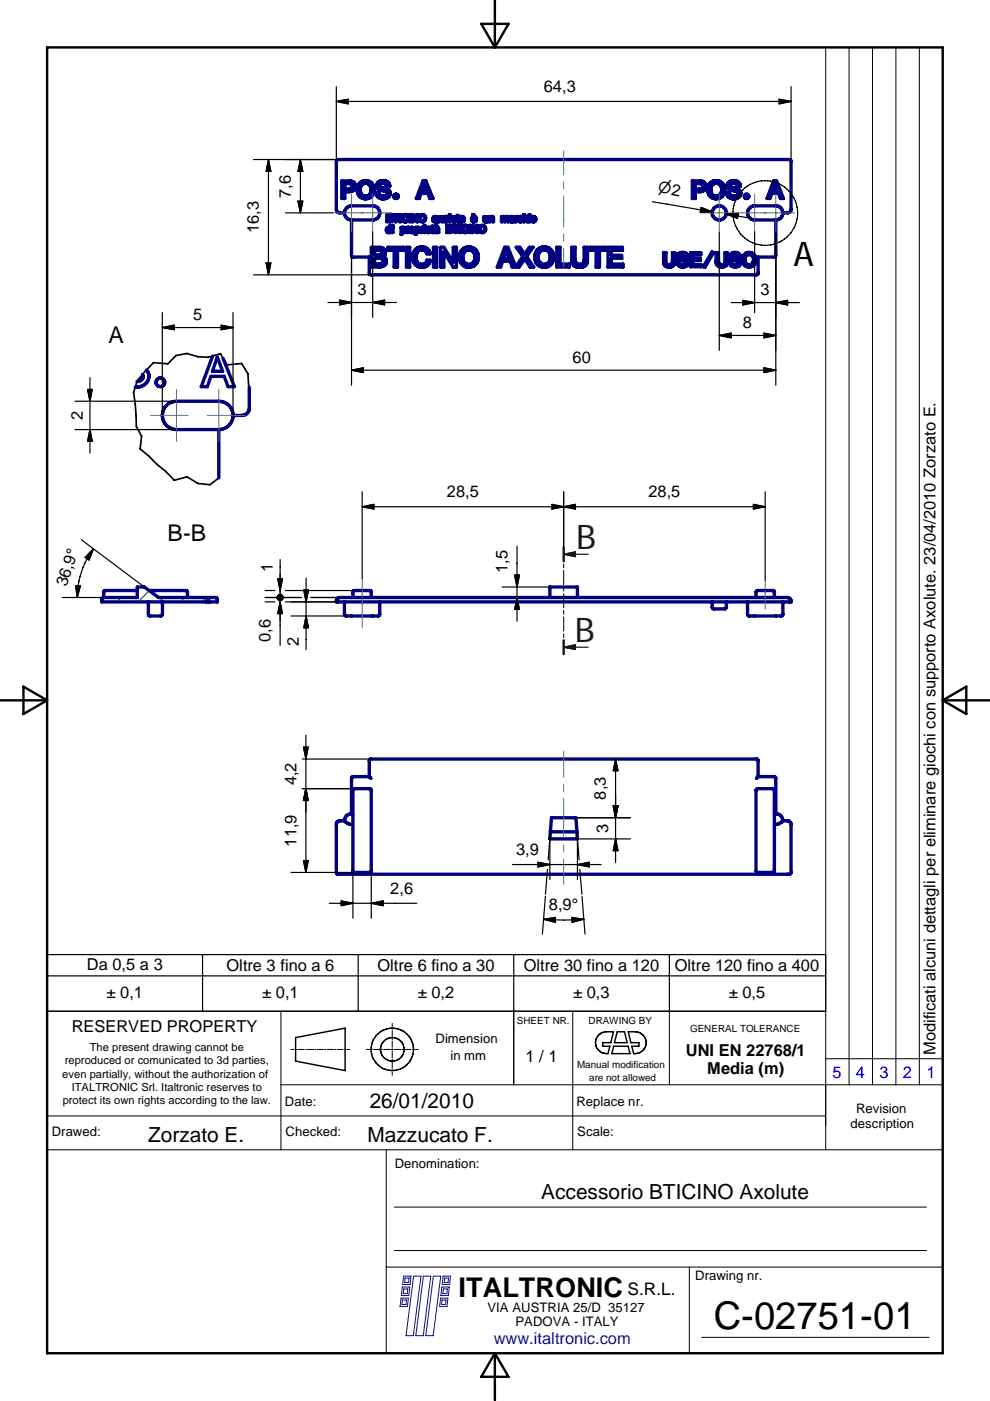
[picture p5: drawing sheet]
<svg xmlns="http://www.w3.org/2000/svg" width="210mm" height="297mm" viewBox="0 0 210 297" stroke-linecap="round" stroke-linejoin="round" font-family="sans-serif">
<g fill="none" stroke="#000080" stroke-width=".71">
<path d="M72.5 38.4h1.4a1.19 1.19 0 0 1 1.5 1.1 1.19 1.19 0 0 1-1.5 1.2h-.8v1.4h-.6zM73.1 38.9h.8a.59 .59 0 0 1 .8 .5 .59 .59 0 0 1-.6 .7h-1zM76.2 38.8a1.9 1.9 0 0 1 2.7 .1 1.9 1.9 0 0 1 0 2.6 1.85 1.85 0 0 1-2.4 .3 1.85 1.85 0 0 1-.6-2.4zM76.7 39.2a1.18 1.18 0 0 1 1.5-.1 1.18 1.18 0 0 1 .4 1.4 1.14 1.14 0 0 1-1.2 1.1 1.14 1.14 0 0 1-1-1.4l.1-.6zM80.2 38.6a1.44 1.44 0 0 1 1.5-.3 1.44 1.44 0 0 1 .9 1.2h-.6a.81 .81 0 0 0-.7-.6 .81 .81 0 0 0-.8 .4 .62 .62 0 0 0 .7 .5l.5 .1a1.11 1.11 0 0 1 1.1 1.2 1.11 1.11 0 0 1-1.2 1 1.48 1.48 0 0 1-1.9-1.3h.6a.95 .95 0 0 0 .8 .8 .95 .95 0 0 0 1-.6 .94 .94 0 0 0-1.1-.6 1.03 1.03 0 0 1-1.1-.6 1.03 1.03 0 0 1 .3-1.2zM89.7 38.4h.6l1.5 3.7h-.7l-.4-1.1h-1.4l-.4 1.1h-.6zM90 39l.6 1.5h-1.1zM146.8 38.4h1.4a1.19 1.19 0 0 1 1.5 1.1 1.19 1.19 0 0 1-1.4 1.2h-.9v1.4h-.6zM147.4 38.9h.9a.59 .59 0 0 1 .7 .5 .59 .59 0 0 1-.5 .7h-1.1zM150.6 38.8a1.88 1.88 0 0 1 2.5 0 1.88 1.88 0 0 1 .3 2.5 1.86 1.86 0 0 1-2.6 .5 1.86 1.86 0 0 1-.5-2.5zM151 39.2a1.24 1.24 0 0 1 1.7 0 1.24 1.24 0 0 1 .2 1.6 1.14 1.14 0 0 1-1.4 .8 1.14 1.14 0 0 1-.8-1.4zM154.5 38.6a1.46 1.46 0 0 1 1.5-.3 1.46 1.46 0 0 1 1 1.2h-.6a.81 .81 0 0 0-.8-.6 .81 .81 0 0 0-.8 .5 1.3 1.3 0 0 0 1.2 .5 1.14 1.14 0 0 1 1.1 1.3 1.14 1.14 0 0 1-1.4 1 1.35 1.35 0 0 1-1.6-1.4h.6a.94 .94 0 0 0 .8 .8 .94 .94 0 0 0 .9-.6 .88 .88 0 0 0-1-.6 1.04 1.04 0 0 1-1.1-.6 1.04 1.04 0 0 1 .2-1.2z"/>
<path d="M164 38.4h.7l1.4 3.7h-.6l-.4-1.1h-1.4l-.4 1.1h-.7zM164.3 39l.6 1.5h-1.1zM73 45.1a1.76 1.76 0 0 1-1.5-.2l-.2-.5v-10.2l.4-.4h95.6l.4 .4v10.2l-.4 .6-1.3 .1M73 45.1a1.52 1.52 0 0 1 1.5-1.5h4.5a1.49 1.49 0 0 1 1.5 1.5 1.49 1.49 0 0 1-1.5 1.5h-4.5M73 45.1a1.48 1.48 0 0 0 1.5 1.5M74.5 46.6v7.7l.4 .2h3.4v3.4l.1 .3 .3 .1h81.7l.2-.1 .1-.3v-3.4h3.4l.4-.2v-7.7M78.7 52.4h1.5a1.08 1.08 0 0 1 1.4 .5 1.08 1.08 0 0 1-.3 1.4l-.2 .1a1.2 1.2 0 0 1 .7 1.5 1.2 1.2 0 0 1-1.5 .7h-1.6zM79.4 53.1h.8a.57 .57 0 0 1 .8 .5 .57 .57 0 0 1-.8 .5h-.8zM79.4 54.7h.8a.66 .66 0 0 1 1 .6 .66 .66 0 0 1-.9 .7h-.9zM81.9 40h.1M82 45.5h.7a.37 .37 0 0 1 .3 .3 .37 .37 0 0 1-.2 .4 .42 .42 0 0 1 .3 .5 .42 .42 0 0 1-.5 .3h-.6zM82 48.3l.4-.1 .3 .1v-.5h.2v1.5l-.2-.1a.52 .52 0 0 1-.8-.1 .52 .52 0 0 1 .1-.8z"/>
<path d="M82.2 45.7h.3a.23 .23 0 0 1 .3 .2 .23 .23 0 0 1-.2 .2h-.4zM82.2 46.3h.4a.27 .27 0 0 1 .3 .2 .27 .27 0 0 1-.2 .3h-.5zM82.2 48.4h.4l.1 .6a.3 .3 0 0 1-.4 .1 .3 .3 0 0 1-.2-.3zM82.3 52.4h3.3v.7h-1.3v3.5h-.7v-3.5h-1.3zM83.1 48.2h.2v1.1h-.2zM83.1 47.8h.2v.2h-.2zM83.3 45.5h1.2v.2h-.5v1.3h-.2v-1.3h-.5zM84.7 45.5h.2v1.5h-.2zM85 48.2l.2 .1a.49 .49 0 0 1 .7 0 .49 .49 0 0 1 0 .7l-.3 .3-.4-.1v.5h-.2zM85.3 48.4a.35 .35 0 0 1 .5 .4 .35 .35 0 0 1-.6 .2zM85.4 45.7a.62 .62 0 0 1 .6-.2 .62 .62 0 0 1 .5 .5h-.2a.52 .52 0 0 0-.7-.2 .52 .52 0 0 0-.2 .7 .44 .44 0 0 0 .5 .4 .44 .44 0 0 0 .4-.4h.2a.72 .72 0 0 1-1.1 .4 .72 .72 0 0 1 0-1.2zM86.2 52.4h.7v4.2h-.7z"/>
<path d="M86.2 48.2h.2v.2l.3-.2v.2l-.3 .1v.8h-.2zM86.8 45.5h.2v1.5h-.2zM87.1 48.4a.31 .31 0 0 1 .3 0 .31 .31 0 0 1 .2 .3v.2a.37 .37 0 0 1-.6 .1 .37 .37 0 0 1 .1-.6zM87.4 45.5h.2l.7 1.2v-1.2h.2v1.5h-.2l-.7-1.2v1.2h-.2zM88 52.9a1.82 1.82 0 0 1 1.9-.5 1.82 1.82 0 0 1 1.3 1.4h-.7a1.16 1.16 0 0 0-1.4-.8 1.16 1.16 0 0 0-.9 1.3 1.26 1.26 0 0 0 .6 1.6 1.26 1.26 0 0 0 1.6-.3l.1-.4h.7a1.81 1.81 0 0 1-1.3 1.4 1.81 1.81 0 0 1-1.9-.5 2.62 2.62 0 0 1 0-3.2zM88 48.2h.2v.1a.51 .51 0 0 1 .8 .5 .51 .51 0 0 1-.8 .4v.5h-.2zM88.3 48.4a.35 .35 0 0 1 .5 .4 .35 .35 0 0 1-.6 .2zM89.2 48.2h.2v.2l.4-.2v.2l-.4 .1v.8h-.2zM89.9 48.2h.2v1.1h-.2zM89.9 47.8h.2v.2h-.2zM90.4 48.3a.53 .53 0 0 1 .7 0 .53 .53 0 0 1 .2 .5h-.8a.31 .31 0 0 0 .3 .4 .31 .31 0 0 0 .3-.2h.2a.55 .55 0 0 1-.8 .2 .55 .55 0 0 1-.1-.9zM90.6 48.4h.4l.1 .2h-.6z"/>
<path d="M91.6 48h.2v.2h.1v.2h-.1v.6l.2 .3h-.3l-.1-.2v-.7h-.2zM91.9 52.4h.7v4.2h-.7zM92 46l.1-.1a.43 .43 0 0 1 .7 .4v.7h-.2v-.1a.39 .39 0 0 1-.5 .2 .39 .39 0 0 1-.3-.5 .39 .39 0 0 1 .5-.2l.3-.1a.26 .26 0 0 0-.2-.3 .26 .26 0 0 0-.3 .2h-.3zM92.1 46.6l.5-.1v.2a.27 .27 0 0 1-.3 .2 .27 .27 0 0 1-.2-.3zM92.2 48.3a.5 .5 0 0 1 .5-.1 .5 .5 0 0 1 .3 .4v.7l-.2-.1a.42 .42 0 0 1-.5 .1 .42 .42 0 0 1-.2-.6 .42 .42 0 0 1 .6-.1h.1a.27 .27 0 0 0-.2-.2 .27 .27 0 0 0-.3 .1h-.2zM92.3 48.9l.5-.1v.2a.28 .28 0 0 1-.3 .2 .28 .28 0 0 1-.2-.3zM92.3 47.8h.3l.1 .2zM92.9 45.9h.3l.2 .4 .3-.4h.2l-.4 .6 .4 .5h-.2l-.3-.4-.2 .4h-.3l.4-.5zM93.4 52.4h.7l2 3.2v-3.2h.7v4.2h-.7l-2-3.2v3.2h-.7zM94.7 47.8h.7a.38 .38 0 0 1 .4 .3 .38 .38 0 0 1-.2 .4 .41 .41 0 0 1 .2 .5 .41 .41 0 0 1-.5 .3h-.6zM94.9 48h.4a.23 .23 0 0 1 .3 .1 .23 .23 0 0 1-.2 .3h-.5zM94.9 48.6h.4a.27 .27 0 0 1 .3 .2 .27 .27 0 0 1-.3 .3h-.4z"/>
<path d="M95.3 45.5h.2v1.5h-.2zM95.7 45.9h.2v.8l.2 .2 .3-.2v-.8h.2v1.1h-.2v-.1l-.3 .1-.3-.1zM96 47.8h1.2v.2h-.5v1.3h-.2v-1.3h-.5zM96.9 45.7h.2v.2h.2v.2h-.2v.7l.2 .2h-.3l-.1-.2v-.7h-.1zM97.2 46.8v.1M97.4 47.8h.2v1.5h-.2zM97.6 46.1a.51 .51 0 0 1 .6-.1 .51 .51 0 0 1 .2 .5h-.8a.32 .32 0 0 0 .2 .4 .32 .32 0 0 0 .4-.2h.2a.55 .55 0 0 1-.8 .2 .55 .55 0 0 1 0-.8zM97.7 46.1h.3l.2 .3h-.6zM98 52.9a2.11 2.11 0 0 1 2.8 .1 2.11 2.11 0 0 1 .2 2.8 2.11 2.11 0 0 1-2.7 .5 2.33 2.33 0 0 1-.3-3.4zM98.1 48a.61 .61 0 0 1 .7-.2 .61 .61 0 0 1 .4 .5h-.2a.53 .53 0 0 0-.7-.3 .53 .53 0 0 0-.2 .8 .46 .46 0 0 0 .5 .4 .46 .46 0 0 0 .4-.4h.2a.69 .69 0 0 1-.9 .5 .69 .69 0 0 1-.3-1.1zM98.5 53.4a1.35 1.35 0 0 1 1.7-.1 1.35 1.35 0 0 1 .5 1.6 1.31 1.31 0 0 1-1.6 1.1 1.31 1.31 0 0 1-1-1.7zM99.5 47.8h.2v1.5h-.2z"/>
<path d="M100.1 46.1a.52 .52 0 0 1 .6-.2 .52 .52 0 0 1 .3 .6h-.8a.31 .31 0 0 0 .2 .4 .31 .31 0 0 0 .4-.2h.2a.54 .54 0 0 1-.8 .2 .54 .54 0 0 1-.1-.8zM100.1 47.8h.2l.8 1.2v-1.2h.2v1.5h-.2l-.8-1.2v1.2h-.2zM100.2 45.5h.3l.1 .3zM100.3 46.1h.4l.1 .3h-.6zM101.9 48.1a.54 .54 0 0 1 .7 .1 .54 .54 0 0 1 0 .7 .54 .54 0 0 1-.8 0l-.1-.3zM102.6 45.9h.2v.8l.2 .2 .3-.2v-.8h.2v1.1h-.2v-.1l-.3 .1-.4-.1zM103.8 45.9h.2v.2l.2-.2 .4 .1v1h-.1v-.7a.26 .26 0 0 0-.2-.2 .26 .26 0 0 0-.3 .1v.8h-.2zM106.3 45.9h.2v.2a.34 .34 0 0 1 .3-.2 .34 .34 0 0 1 .3 .2l.3-.2 .3 .1 .1 1h-.2v-.7a.22 .22 0 0 0-.2-.2 .22 .22 0 0 0-.2 .1v.8h-.2v-.7a.22 .22 0 0 0-.2-.2 .22 .22 0 0 0-.3 .1v.8h-.2zM107 52.4h.7l1.6 4.1 1.5-2.1-1.3-2h.7l1 1.5 1-1.5h.8l-1.4 2 1.6 2.2h-.8l-1.1-1.7-1.2 1.7h-1.5l-.4-1.2h-1.6l-.4 1.2h-.8zM107.3 53.1l.7 1.7h-1.2zM108.3 46.5h.5v.2a.25 .25 0 0 1-.4 .2 .25 .25 0 0 1-.1-.4zM108.7 46.1h.1"/>
<path d="M108.8 46h-.6l-.1 .2 .6-.1M108.8 46h.1M108.8 46l.2 1-.2-.1a.39 .39 0 0 1-.5 .2 .39 .39 0 0 1-.2-.5 .39 .39 0 0 1 .4-.2l.3-.1-.1-.2M109.2 45.9h.3v.2l.3-.2v.2l-.3 .1v.8h-.3zM110 46.1a.48 .48 0 0 1 .8 .1h-.2a.36 .36 0 0 0-.6 .2 .36 .36 0 0 0 .4 .5l.4-.2a.54 .54 0 0 1-.8 .2 .54 .54 0 0 1 0-.8zM111 45.5h.2v.6l.2-.2 .4 .2 .1 .9h-.2v-.7a.26 .26 0 0 0-.2-.2 .26 .26 0 0 0-.3 .1v.8h-.2zM112.2 45.9h.2v1.1h-.2zM112.2 45.5h.2v.2h-.2zM112.9 46.1a.36 .36 0 0 1 .5 .4 .36 .36 0 0 1-.6 .2zM113.9 52.9a2.13 2.13 0 0 1 3.4 .8 2.13 2.13 0 0 1-1.7 3 2.19 2.19 0 0 1-2.1-1.3 2.19 2.19 0 0 1 .4-2.5zM114.7 53.2a1.43 1.43 0 0 1 1.6 .3 1.43 1.43 0 0 1 .3 1.7 1.32 1.32 0 0 1-1.7 .7 1.32 1.32 0 0 1-.8-1.7l.2-.6zM118 52.4h.7v3.6h2v.6h-2.7z"/>
<path d="M121.2 52.4h.7v2.4a.98 .98 0 0 0 1 1.2 .98 .98 0 0 0 .9-1.2v-2.4h.8v2.8a1.7 1.7 0 0 1-1.3 1.5 1.7 1.7 0 0 1-1.8-.7l-.3-.9zM125.1 52.4h3.3v.7h-1.3v3.5h-.7v-3.5h-1.3zM128.9 52.4h3.1v.7h-2.4v1h2.2v.7h-2.2v1.2h2.5v.6h-3.2zM140.7 53.6h.5v1.7a.71 .71 0 0 0 .7 .9 .71 .71 0 0 0 .7-.9v-1.7h.5v1.7a1.2 1.2 0 0 1-1.2 1.3 1.2 1.2 0 0 1-1.2-1.3zM143.8 53.9a1.19 1.19 0 0 1 1.2-.4 1.19 1.19 0 0 1 .9 1h-.5a.62 .62 0 0 0-.6-.5 .62 .62 0 0 0-.7 .5l1 .3a.92 .92 0 0 1 .8 1.1 .92 .92 0 0 1-1.1 .7 1.11 1.11 0 0 1-1.3-1.1h.5a.72 .72 0 0 0 .7 .7 .72 .72 0 0 0 .7-.6l-.4-.3a1.09 1.09 0 0 1-1.3-1.3zM146.4 53.6h2.2v.4h-1.7v.8h1.6v.4h-1.6v.9h1.8v.5h-2.3zM151 53.4l.3 .2-1.9 3.1-.3-.2zM151.8 53.6h.5v1.7a.7 .7 0 0 0 .7 .8 .7 .7 0 0 0 .7-.8v-1.7h.5v2a1.19 1.19 0 0 1-1.3 1 1.19 1.19 0 0 1-1.1-1.3zM155 53.7a1.16 1.16 0 0 1 1.3-.2 1.16 1.16 0 0 1 .7 1h-.5a.63 .63 0 0 0-.6-.5 .63 .63 0 0 0-.6 .5l.6 .2a1.06 1.06 0 0 1 1.2 1.2 1.26 1.26 0 0 1-1.4 .7 1.26 1.26 0 0 1-1-1.1h.5a.7 .7 0 0 0 .6 .7 .7 .7 0 0 0 .7-.7l-.4-.2a1.16 1.16 0 0 1-1.3-1.1zM156.3 54.9h.1M158 53.8a1.51 1.51 0 0 1 2.1 .4 1.51 1.51 0 0 1-.5 2.1 1.51 1.51 0 0 1-2.1-.6 1.7 1.7 0 0 1 .5-1.9zM158.2 54.3a1.05 1.05 0 0 1 1.6 .5 1.05 1.05 0 0 1-1 1.4 1.14 1.14 0 0 1-.6-1.9z"/>
<path d="M166 45.1a1.48 1.48 0 0 0-1.5-1.5h-4.5a1.49 1.49 0 0 0-1.5 1.5 1.49 1.49 0 0 0 1.5 1.5h4.5M166 45.1a1.45 1.45 0 0 1-1.5 1.5M30.2 79.4a1.06 1.06 0 0 1-.1 1.1 1.06 1.06 0 0 1-1.1 .4M31 78.5a2.18 2.18 0 0 1 .3 2.3 2.18 2.18 0 0 1-2 1.3h-.6M45.1 75.5l-2.4 6.5h1.2l.8-2.2h2.8l.9 2.2h1.3l-2.4-6M46.1 75.7l1.1 3h-2.2zM35.2 86l1-.7 1.2-.2h9a3 3 0 0 1 3 3 3 3 0 0 1-3 3h-9a3 3 0 0 1-2.7-1.8 3 3 0 0 1 .5-3.3zM46.4 91.1v10.2M52.9 82.1v4.5a1.48 1.48 0 0 1-1.5 1.5h-2M21.7 126.8l7.4-.1v-2.2h1.5l3 2.2h12.1l.3 .2 .1 .7h-24.5zM29.1 125.2h-6.9l-.2 .2v1.3M31.5 127.6v2.6a.93 .93 0 0 0 1.2 .4h.9a.63 .63 0 0 0 .8-.4v-2.6"/>
<path d="M31.6 125.2h7.9l.2 .2 .1 1.3M43.8 127.6v-.2h.6v.2M71.5 126.9l.6-.2h94.9a.76 .76 0 0 1 .7 .9h-96.4zM73 127.6v2.6a.95 .95 0 0 0 1.3 .4h5.4a.6 .6 0 0 0 .8-.4v-2.6M74.8 126.7l.1-1.3 .3-.2h3.3l.2 .2v1.3M116.6 126.7v-2.2h5.8v2.2M151 127.6v1.1a.73 .73 0 0 0 1 .4h1a.79 .79 0 0 0 1-.4v-1.1M158.5 127.6v2.6a.95 .95 0 0 0 1.2 .4h5.5a.63 .63 0 0 0 .8-.4v-2.6M160.3 126.7v-1.1l.1-.3 .3-.1h3.3l.2 .2v1.3M73 174l-1.1 .1-.6 .5v10.4a.6 .6 0 0 0 .8 .4h94.9a.6 .6 0 0 0 .7-.4v-10.4l-.5-.5-1.2-.1M73 174l.7 .6 .8 .2M74.5 172.5h.1"/>
<path d="M74.5 172.5a1.52 1.52 0 0 0-1.5 1.5M74.5 172.6l.3 .3M74.9 167.3l3.5-.1 .3 .2v17.2l-.2 .4h-3.3l-.3-.1-.1-.3zM78.3 164.7h-3a.6 .6 0 0 0-.8 .3v7.5M78.7 165l-.4-.3v-3.4l.1-.3 .3-.1h81.7l.2 .1 .1 .3v3.4l-.3 .3M116.7 176.4h5.6M116.9 173.4h5.2l.3 4.5h-5.8zM160.4 167.3l3.4-.1 .4 .2v17.2l-.2 .4h-3.3l-.3-.1-.1-.3zM160.7 164.7h3a.6 .6 0 0 1 .8 .3v7.5M164.5 172.6l-.3 .3M164.5 172.5v.1M164.5 172.5a1.48 1.48 0 0 1 1.5 1.5"/>
<path d="M166 174l-.7 .6-.8 .2"/>
<circle cx="84" cy="41.6" r=".46"/>
<circle cx="87.3" cy="48.8" r=".56"/>
<circle cx="89.5" cy="46.2" r=".76"/>
<circle cx="89.6" cy="46.2" r=".57"/>
<circle cx="94.5" cy="46.4" r=".55"/>
<circle cx="94.5" cy="46.5" r=".38"/>
<circle cx="102.2" cy="48.6" r=".77"/>
<circle cx="113" cy="46.5" r=".57"/>
<circle cx="152.5" cy="45.1" r="1.5"/>
<circle cx="158.3" cy="41.6" r=".46"/>
<circle cx="34" cy="81" r=".92"/>
</g>
<path d="M52.9 82.1l-.2-.2-.1-2.7-1.4-2.1-3 .3-1.5-2.4a8 8 0 0 1-7.1 0l-2.3 .4-1.7 1.7-3.1-.2-1.5 1.6a6.7 6.7 0 0 0-2.3 7.3l.2 4.6 1.1 2.1-.3 2.7 5.4 4.7 1.9 1.9 2.7-.7 2.3 1.4 2.5 .3 1.9-1.5" fill="none" stroke="#000" stroke-width=".36"/>
<path d="M10 10.1h189.9v276.8h-189.9zM102 5.1h5.8l-2.9 5zM104.9 0v10.1M0 148.5h10M5 145.6l5 2.9-5 2.9zM199.9 148.5l5-2.9v5.8zM199.9 148.5h10M104.9 286.9v10M104.9 286.9l2.9 5h-5.8z" fill="none" stroke="#000" stroke-width=".51"/>
<g fill="none" stroke="#000" stroke-width=".25">
<path d="M71.3 18.4v15.8M167.7 18.4v15.8M53.7 33.8h18M56.9 33.8l.5 2.5h-1zM56.9 33.8v24.5M63.7 33.8l.5 2.5h-1zM63.7 33.8v11.3M71.3 21.5l2.5-.5v1zM165.2 21l2.5 .5-2.5 .5zM167.7 21.5h-96.4M53.7 58.3h25M56.4 55.8h1l-.5 2.5z"/>
<path d="M60.5 45.1h10M63.2 42.7h1l-.5 2.4zM74.5 54.1v27.6M79 49.1v18.2M138.3 42.8l12.7 2.1M148.5 44.5l2.5 .4M148.7 44l2.3 .9-2.5 .1zM152.5 49.1v25.2M154 45.4l4.9 .8M154 45.4l2.5-.1-.1 1zM160 49.1v17.2M164.5 49.1v32.6"/>
<path d="M34.4 69.4l2.5-.5v1zM34.4 66.3v21.7M46.9 68.9l2.5 .5-2.5 .5zM49.4 69.4h-15M49.4 66.3v21.7M69.5 64.1h14.5M72 63.6l2.5 .5-2.5 .5zM74.5 78.5l2.5-.5v1zM79 64.1l2.5-.5v1zM152.5 71.1l2.5-.5v1zM155 64.2h14.5M157.5 63.7l2.5 .5-2.5 .5z"/>
<path d="M162 78l2.5 .5-2.5 .5zM162 70.6l2.5 .5-2.5 .5zM164.5 71.1h-12M164.5 78.5h-90M164.5 64.2l2.5-.5v1zM15.9 85.1h21.4M15.9 91.1h21.4M18.6 82.6h1l-.5 2.5zM19.1 80.1v16M19.1 91.1l.5 2.5h-1zM17.3 114.4l13.3 10.1M19.8 116.4a17.6 17.6 0 0 0-3.4 10.3"/>
<path d="M19.8 116.4l-.9 2.3-.8-.5zM59.4 118.6v18.2M76.8 104.3v18.4M76.8 107.4h85.4M76.8 107.4l2.5-.5v1zM109.6 115.8v15.9M117 106.9l2.5 .5-2.5 .5zM119.5 104.3v11.8M119.5 107.4l2.5-.5v1zM159.7 106.9l2.5 .5-2.5 .5zM162.2 104.3v18.8M13.2 126.7h8.8"/>
<path d="M16 124.2h1l-.6 2.5zM56.2 126.7h7.7M56.2 125.2h2.1M56.2 127.6h2.1M58.9 122.7h1l-.5 2.5zM59.4 127.6l.5 2.5h-1zM60.5 125.2h14.7M60.5 127.6h10.8M61.7 130.6h11.7M64.4 125.1h1l-.5 2.5zM64.9 122.6v15.1M64.9 130.6l.5 2.5h-1z"/>
<path d="M65.9 126.7h6.2M106.4 124.5h10.2M109.1 121.9h1l-.5 2.6zM109.6 126.7l.5 2.5h-1zM64.3 158.4h1l-.4 2.5zM64.9 155.9v29.1M64.1 167.2h11.1M64.1 160.9h14.6M64.9 167.2l.4 2.5h-1zM116.6 177.9v8.6M116.7 176.4l-.5 5.9M122.1 173.4h11.6"/>
<path d="M122.3 176.4l.5 5.9M130 170.9h1l-.5 2.5zM130.5 160.9v22M130.5 160.9l.5 2.5h-1zM130.5 177.9l.5 2.5h-1zM133.7 177.9h-11.3v8.6M61.7 185h13.5M64.3 182.5h1l-.4 2.5zM69.8 191.5h18.5M72.3 191l2.5 .5-2.5 .5zM74.8 184.6v10.1M78.7 191.5l2.5-.5v1z"/>
<path d="M78.7 184.6v10.1M108.7 183.3h18.7M114.1 182.8l2.5 .5-2.5 .5zM115.3 194.9l2.5-.4-.1 1zM115.6 190.1l-.6 8M116.1 184.3l-.4 5.3M121.3 194.5l2.5 .4-2.5 .6zM122.4 183.3l2.5-.5v1zM122.9 184.3l.5 5.3M123.4 190.1l.6 8M123.8 194.9a53.8 53.8 0 0 1-8.5 0M10 206.9h165.1"/>
<path d="M10 202.4h165.1v12h-165.1zM42.9 202.4v12M75.9 202.4v12M108.9 202.4v12M141.9 202.4v12"/>
<circle cx="162.3" cy="45.2" r="6.9"/>
</g>
<g fill="none" stroke="#000" stroke-width=".3">
<path d="M62.7 220l10.5-2v9l-10.5-2zM108.9 214.4v15.6M126.9 219.5l.6-.5a4.2 4.2 0 0 1 2.6-.2l-.6 2.3h-1.7v.7h1.5l-.4 1.6a2.32 2.32 0 0 1-2.4-1.3 2.32 2.32 0 0 1 .4-2.6zM130.9 218.8h1.5l.6 2.3h-2.7zM133.2 218.8a4.1 4.1 0 0 1 2.5 .2 2.33 2.33 0 0 1 1.2 2.8 2.33 2.33 0 0 1-2.6 1.6l-.3-1.6h1.5v-.7h-1.7zM130.1 221.8h3.1l.4 1.6h-3.9z"/>
<circle cx="83.2" cy="222.5" r="2.5"/>
<circle cx="83.2" cy="222.5" r="4.5"/>
</g>
<g fill="none" stroke="#000" stroke-width=".21">
<path d="M180 10.1v219.9M185 10.1v219.9M189.9 10.1v219.9M194.9 10.1v219.9M59.6 214.4v29.4M83.2 217v.7M83.2 218v.2M83.2 218.5v1.4M121.4 214.4v29.4M141.9 214.4v15.6M175.1 214.4h-165.1v72.5h189.9v-276.8h-24.8v233.7M10 236.6h165.1"/>
<path d="M59.6 230h140.3M61.7 222.5h.6M62.6 222.5h.2M63.1 222.5h1.3M64.7 222.5h.2M65.2 222.5h1.3M66.8 222.5h.2M67.3 222.5h1.3M68.8 222.5h.3M69.4 222.5h1.3M70.9 222.5h.3M71.5 222.5h1.2"/>
<path d="M73 222.5h.3M73.5 222.5h.7M77.7 222.5h.7M78.6 222.5h.3M79.2 222.5h1.4M80.9 222.5h.2M81.4 222.5h1.4M83 222.5h.3M83.2 220.2v.2M83.2 220.7v1.4M83.2 222.3v.3M83.2 222.9v1.4"/>
<path d="M83.2 224.6v.2M83.2 225.1v1.4M83.2 226.7v.3M83.2 227.3v.7M83.6 222.5h1.4M85.2 222.5h.3M85.8 222.5h1.3M87.4 222.5h.3M88 222.5h.7M175.1 224.5h24.8M10 243.8h189.9M81.9 243.8v43.1"/>
<path d="M83.6 255.9h112.8M81.9 268.6h118M83.6 265.1h112.8M146.2 268.6v18.3M148.8 283.5h48.2"/>
</g>
<g fill="none" stroke="#001f7e" stroke-width=".21">
<path d="M85 275.2h1.6l-.2 1.8h-1.6zM85.3 272.9h1.6l-.2 1.8h-1.6zM85.3 275.6h.9l-.1 1h-.9zM85.6 270.6h1.5l-.1 1.8h-1.6zM85.6 273.3h.9l-.2 1h-.8zM85.9 271h.8l-.1 .9h-.8zM87.7 270.6h1.6l-1.7 12.6h-1.5zM89.8 270.6h1.5l-1.6 12.6h-1.5zM91.9 270.6h1.6l-1.7 12.6h-1.5zM93.4 275.2h1.6l-.2 1.8h-1.6zM93.7 272.9h1.5l-.1 1.8h-1.6zM93.7 275.6h.9l-.1 1h-.9z"/>
<path d="M94 270.6h1.5l-.2 1.8h-1.6zM94 273.3h.8l-.1 1h-.8zM94.3 271h.8l-.1 .9h-.8z"/>
</g>
<g fill="none" stroke="#004000" stroke-width=".25">
<path d="M119.5 117.5l2.5-.5v1zM119.5 116.1v2.9M119.5 119.6v.8M124.7 117.5h-5.2M119.5 137.2l2.5-.5v1zM119.5 137.2h5.2M119.5 121v2.9M119.5 124.5v.8M119.5 125.9v2.9M119.5 129.5v.7M119.5 130.8v3M119.5 134.4v.7"/>
<path d="M119.5 135.8v2.9"/>
</g>
<path d="M119.5 116.1v2.9M119.5 135.8v2.9" fill="none" stroke="#004000" stroke-width=".51"/>
<g fill="#004000" stroke="#004000" stroke-width=".25">
<path d="M119.5 117.5l2.5-.5v1z"/>
<path d="M119.5 137.2l2.5-.5v1z"/>
</g>
<path d="M25.7 126.7l-.9 .9M31.6 125.2l-2.3 2.4M34.7 126.7l-.9 .9M39.1 126.7l-.9 .9M43.6 126.7l-.8 .9" fill="none" stroke="#1e1e47" stroke-width=".21"/>
<g fill="none" stroke="#408080" stroke-width=".21">
<path d="M119.5 32v5.1M119.5 38.6v1.4M70.5 45.1h12.5M74.5 41.1v8M79 41.1v8M119.5 41.6v6.5M119.5 49.6v1.5M119.5 52.6v4M148.5 45.1h20M152.5 41.1v8M160 41.1v8M164.5 41.1v8"/>
<path d="M31.9 88.1h8M37.4 82.6v11M43.9 88.1h8M46.4 82.6v11M76.8 122.7v10.4M162.2 123.1v6.1M119.5 159.3v5.5M119.5 166.3v1.5M119.5 169.3v8.3M119.5 179.1v1.5M119.5 182.1v5.4"/>
</g>
<g fill="#000" stroke="#000" stroke-width=".25">
<path d="M56.9 33.8l.5 2.5h-1zM63.7 33.8l.5 2.5h-1zM71.3 21.5l2.5-.5v1zM165.2 21l2.5 .5-2.5 .5zM56.4 55.8h1l-.5 2.5zM63.2 42.7h1l-.5 2.4zM148.7 44l2.3 .9-2.5 .1zM154 45.4l2.5-.1-.1 1zM34.4 69.4l2.5-.5v1zM46.9 68.9l2.5 .5-2.5 .5zM72 63.6l2.5 .5-2.5 .5zM74.5 78.5l2.5-.5v1z"/>
<path d="M79 64.1l2.5-.5v1zM152.5 71.1l2.5-.5v1zM157.5 63.7l2.5 .5-2.5 .5zM162 78l2.5 .5-2.5 .5zM162 70.6l2.5 .5-2.5 .5zM164.5 64.2l2.5-.5v1zM18.6 82.6h1l-.5 2.5zM19.1 91.1l.5 2.5h-1zM19.8 116.4l-.9 2.3-.8-.5zM76.8 107.4l2.5-.5v1zM117 106.9l2.5 .5-2.5 .5zM119.5 107.4l2.5-.5v1z"/>
<path d="M159.7 106.9l2.5 .5-2.5 .5zM16 124.2h1l-.6 2.5zM58.9 122.7h1l-.5 2.5zM59.4 127.3l.4-.1zM59.4 127.3l.5-.2zM59.4 127.3l.6-.4zM59.4 127.3l.6-.6zM60 126.6v.1l-.6 .6zM59.9 126.4l.1 .2-.6 .7zM59.8 126.2l.1 .2-.5 .9zM59.7 126.1l.1 .1-.4 1.1zM59.5 126.1h.2l-.3 1.2z"/>
<path d="M59.3 126.1h.2l-.1 1.2zM59.1 126.1h.2l.1 1.2zM58.9 126.2l.2-.1 .3 1.2zM58.9 126.2l.5 1.1-.6-.9zM58.8 126.4l.6 .9-.6-.7zM58.8 126.6l.6 .7-.6-.6zM58.8 126.7l.6 .6zM58.8 126.9l.6 .4zM58.9 127.1l.5 .2zM59 127.2l.4 .1zM59.2 127.3h.2zM59 126.2l.4-.1z"/>
<path d="M59 126.2l.4-.1-.5 .2zM58.9 126.3l.5-.2-.6 .4zM58.8 126.5l.6-.4-.6 .5zM58.8 126.6l.6-.5-.6 .8zM59.4 126.1l-.6 .9v-.1zM59.4 126.1l-.5 1-.1-.1zM59.4 126.1l-.3 1.2-.2-.2zM59.4 126.1l-.1 1.2h-.2zM59.4 126.1l.1 1.2h-.2zM59.4 126.1l.3 1.2h-.2zM59.4 126.1l.4 1-.1 .2zM59.4 126.1l.5 .9-.1 .1z"/>
<path d="M59.4 126.1l.6 .8-.1 .1zM59.4 126.1l.6 .5v.3zM59.4 126.1l.6 .5zM59.4 126.1l.6 .4zM59.4 126.1l.5 .2zM59.4 126.1l.4 .1zM59.4 126.1h.2zM59.4 127.6l.5 2.5h-1zM64.4 125.1h1l-.5 2.5zM64.9 130.6l.5 2.5h-1zM109.1 121.9h1l-.5 2.6zM109.6 126.7l.5 2.5h-1z"/>
<path d="M64.3 158.4h1l-.4 2.5zM64.9 167.2l.4 2.5h-1zM130 170.9h1l-.5 2.5zM130.5 160.9l.5 2.5h-1zM64.3 182.5h1l-.4 2.5zM72.3 191l2.5 .5-2.5 .5zM78.7 191.5l2.5-.5v1zM114.1 182.8l2.5 .5-2.5 .5zM115.3 194.9l2.5-.4-.1 1zM121.3 194.5l2.5 .4-2.5 .6zM122.4 183.3l2.5-.5v1zM130.5 177.9l.5 2.5h-1z"/>
</g>
<text font-size="8.1" x="151.3" y="281.8">C-02751-01</text>
<text font-size="7.2" x="168.3" y="56.3">A</text>
<g font-size="7.2" fill="#004000">
<text x="122.2" y="116.4">B</text>
<text x="121.9" y="136">B</text>
</g>
<text font-size="5.8" x="97.2" y="274.9">ITALTRONIC</text>
<g font-size="4.9">
<text x="23" y="72.8">A</text>
<text x="35.5" y="114.7">B-B</text>
</g>
<g font-size="4.4">
<text x="78.4" y="234.8">26/01/2010</text>
<text x="31.4" y="242.1">Zorzato E.</text>
<text x="77.9" y="242.1">Mazzucato F.</text>
<text x="114.8" y="254.2">Accessorio BTICINO Axolute</text>
</g>
<text font-size="3.7" x="133.1" y="274.5">S.R.L.</text>
<g font-size="3.5">
<text x="115.3" y="19.5">64,3</text>
<text x="61.7" y="41.9" transform="rotate(-90 61.7 41.9)">7,6</text>
<text x="54.9" y="49.4" transform="rotate(-90 54.9 49.4)">16,3</text>
<text x="75.8" y="62.6">3</text>
<text x="161.3" y="62.6">3</text>
<text x="41" y="67.9">5</text>
<text x="157.5" y="69.6">8</text>
<text x="121.4" y="76.9">60</text>
<text x="17.5" y="89" transform="rotate(-90 17.5 89)">2</text>
<text x="94.8" y="105.4">28,5</text>
<text x="137.5" y="105.4">28,5</text>
<text x="14.1" y="124.5" transform="rotate(-72 14.1 124.5)">36,9°</text>
<text x="57.9" y="121.3" transform="rotate(-90 57.9 121.3)">1</text>
<text x="107.6" y="121.4" transform="rotate(-90 107.6 121.4)">1,5</text>
<text x="57.4" y="136.1" transform="rotate(-90 57.4 136.1)">0,6</text>
<text x="63.4" y="137" transform="rotate(-90 63.4 137)">2</text>
<text x="62.8" y="166.5" transform="rotate(-90 62.8 166.5)">4,2</text>
<text x="128.5" y="169.6" transform="rotate(-90 128.5 169.6)">8,3</text>
<text x="62.8" y="179.5" transform="rotate(-90 62.8 179.5)">11,9</text>
<text x="128.9" y="176.6" transform="rotate(-90 128.9 176.6)">3</text>
<text x="109.4" y="181.3">3,9</text>
<text x="82.7" y="189.5">2,6</text>
<text x="116.4" y="192.9">8,9°</text>
<text x="18.4" y="205.7">Da 0,5 a 3</text>
<text x="48" y="205.9">Oltre 3 fino a 6</text>
<text x="80" y="205.9">Oltre 6 fino a 30</text>
<text x="111.1" y="205.9">Oltre 30 fino a 120</text>
<text x="143.1" y="205.9">Oltre 120 fino a 400</text>
<text x="22.6" y="211.6">± 0,1</text>
<text x="55.6" y="211.6">± 0,1</text>
<text x="88.6" y="211.6">± 0,2</text>
<text x="121.5" y="211.6">± 0,3</text>
<text x="154.5" y="211.6">± 0,5</text>
<text x="15.2" y="218.7">RESERVED PROPERTY</text>
<text x="111.4" y="225.2">1 / 1</text>
<text x="145.4" y="223.8">UNI EN 22768/1</text>
<text x="150" y="227.8">Media (m)</text>
<text x="198.4" y="223.7" transform="rotate(-90 198.4 223.7)">Modificati alcuni dettagli per eliminare giochi con supporto Axolute. 23/04/2010 Zorzato E.</text>
</g>
<g font-size="3.5" fill="#00f">
<text x="176.5" y="228.6">5</text>
<text x="181.5" y="228.6">4</text>
<text x="186.5" y="228.6">3</text>
<text x="191.4" y="228.6">2</text>
<text x="196.4" y="228.6">1</text>
</g>
<text font-size="3.5" fill="#26009a" x="104.7" y="285">www.italtronic.com</text>
<text font-size="3.3" x="139.4" y="40.8" transform="rotate(9 139.4 40.8)">⌀2</text>
<g font-size="2.8">
<text x="92.3" y="221.1">Dimension</text>
<text x="95.5" y="224.7">in mm</text>
<text x="60.4" y="234.5">Date:</text>
<text x="122.2" y="234.5">Replace nr.</text>
<text x="180.3" y="239.2">description</text>
<text x="181.5" y="236">Revision</text>
<text x="11" y="240.9">Drawed:</text>
<text x="60.6" y="240.9">Checked:</text>
<text x="122.4" y="240.9">Scale:</text>
<text x="83.7" y="247.7">Denomination:</text>
<text x="147.4" y="271.5">Drawing nr.</text>
<text x="103.4" y="278.1">VIA AUSTRIA 25/D 35127</text>
<text x="109.3" y="281.1">PADOVA - ITALY</text>
</g>
<g font-size="2.4">
<text x="13.7" y="225.6">reproduced or comunicated to 3d parties,</text>
<text x="19" y="222.8">The present drawing cannot be</text>
<text x="13.2" y="228.5">even partially, without the authorization of</text>
<text x="15.2" y="231.3">ITALTRONIC Srl. Italtronic reserves to</text>
<text x="13.3" y="234.1">protect its own rights according to the law.</text>
</g>
<g font-size="2.1">
<text x="109.6" y="217.2">SHEET NR.</text>
<text x="124.8" y="217.1">DRAWING BY</text>
<text x="146.3" y="218.8">GENERAL TOLERANCE</text>
<text x="122.4" y="226.5">Manual modification</text>
<text x="124.9" y="229.1">are not allowed</text>
</g>
</svg>
